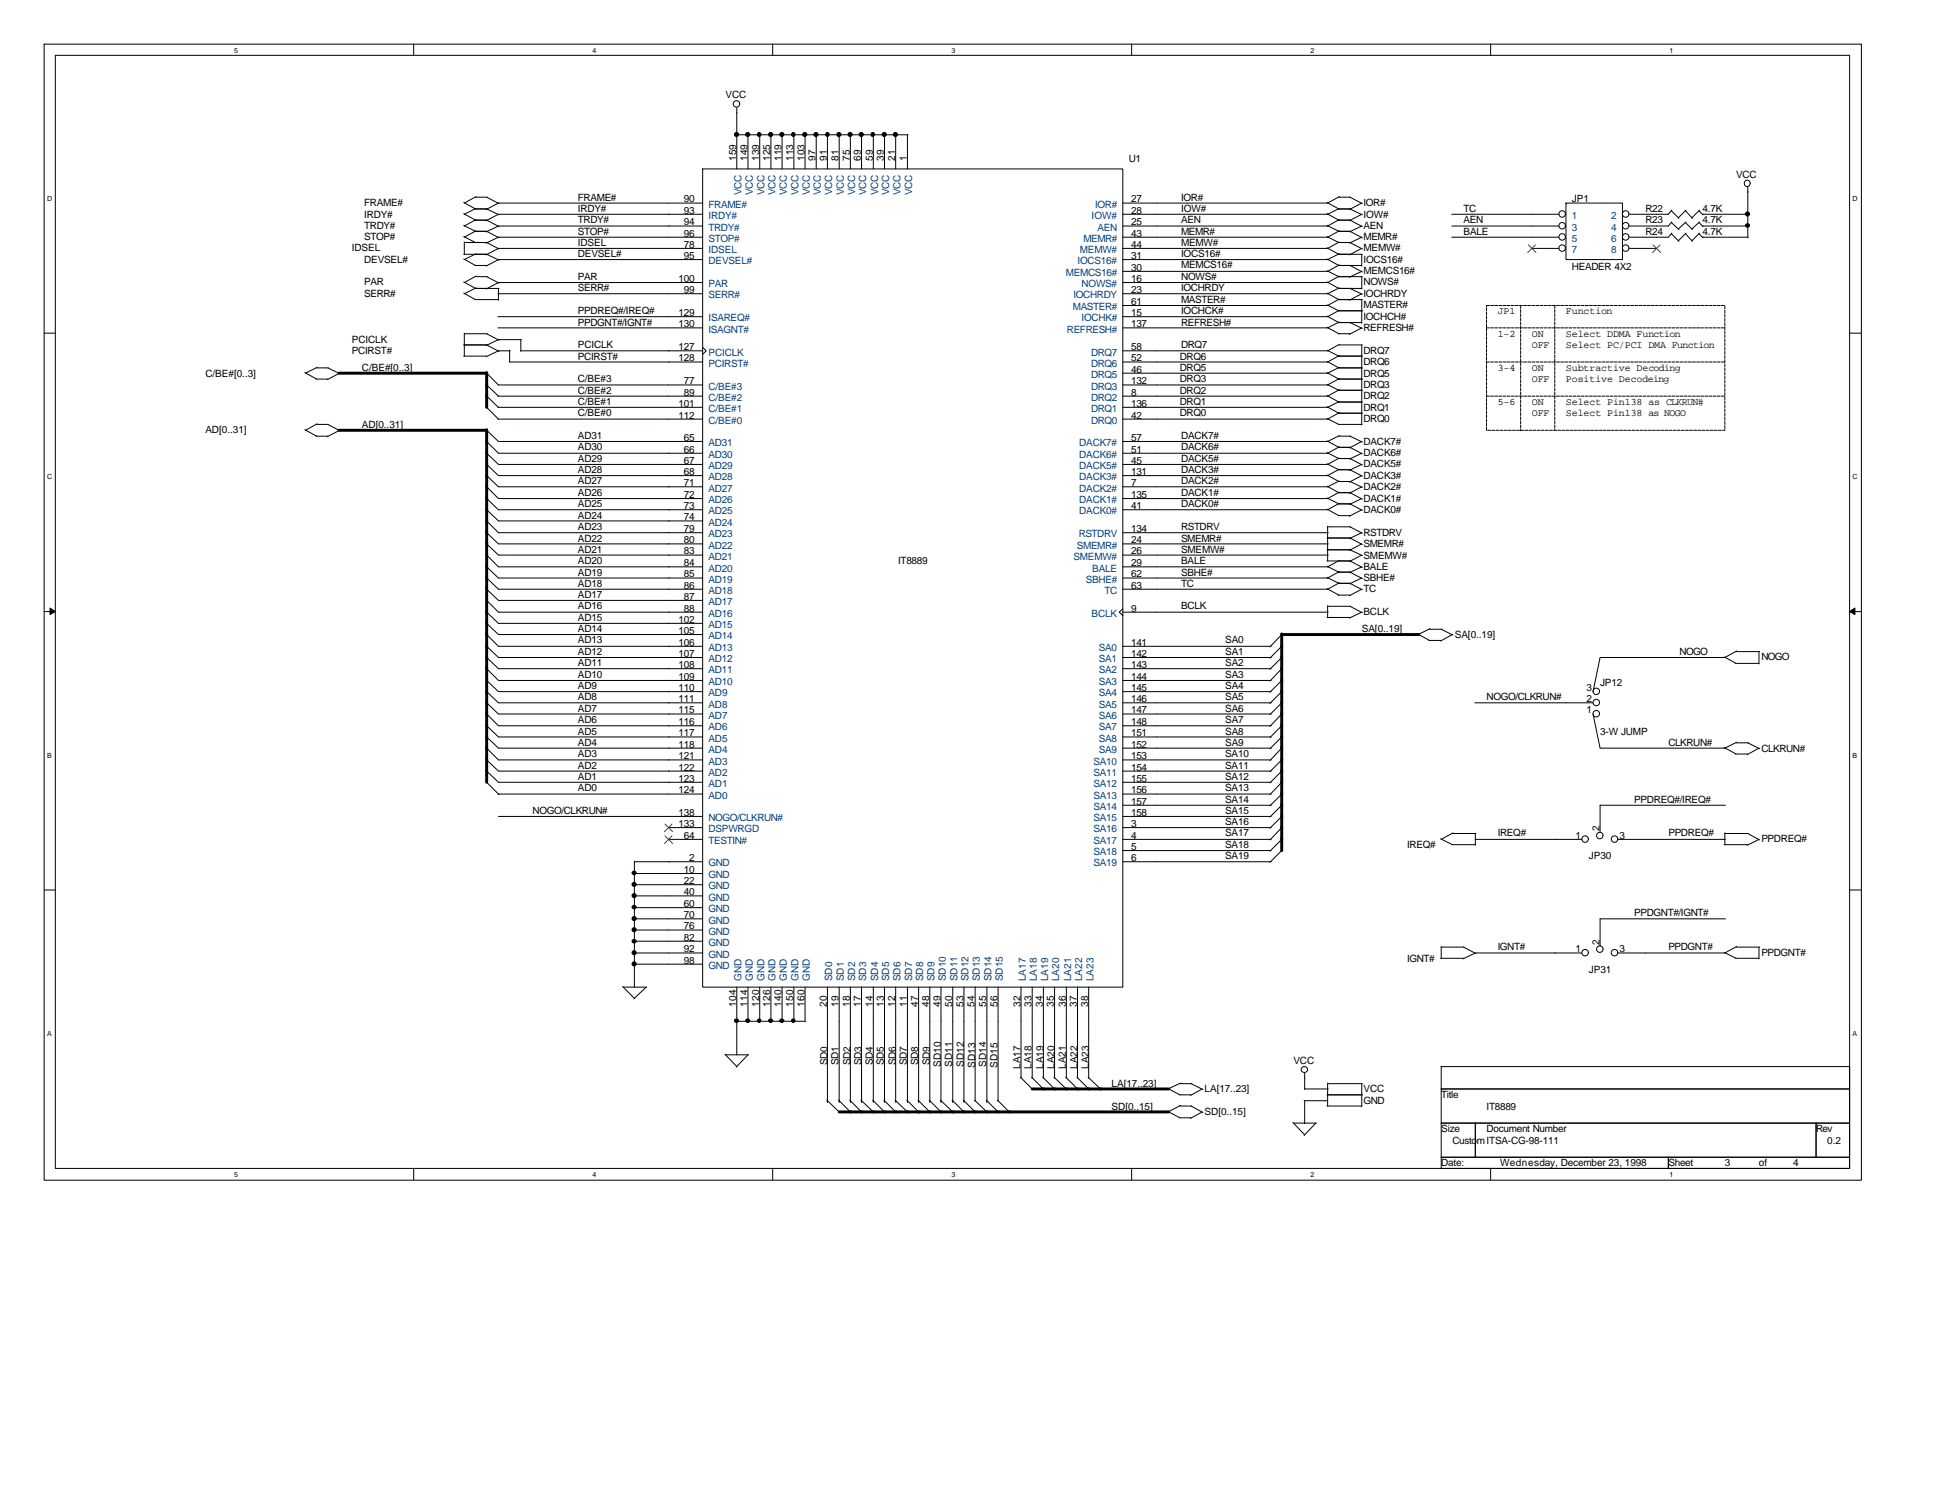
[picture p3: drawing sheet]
<svg xmlns="http://www.w3.org/2000/svg" width="279mm" height="216mm" viewBox="0 0 279 216" stroke-linecap="round" stroke-linejoin="round" font-family="sans-serif">
<g fill="none" stroke="#000" stroke-width=".14">
<path d="M6.3 6.3h261.5v163.5h-261.5zM8 8h258.1v160.1h-258.1zM59.5 6.3v1.7M106 15.5v8.8M106 19.4h24.6M106.4 14.9a.47 .47 0 0 0-.7-.4 .47 .47 0 0 0 0 .8 .47 .47 0 0 0 .7-.4M107.6 19.4v4.9M109.3 19.4v4.9M110.9 19.4v4.9M111.2 6.3v1.7M112.5 19.4v4.9M114.2 19.4v4.9"/>
<path d="M115.8 19.4v4.9M117.4 19.4v4.9M119 19.4v4.9M120.7 19.4v4.9M122.3 19.4v4.9M124 19.4v4.9M125.6 19.4v4.9M127.3 19.4v4.9M128.9 19.4v4.9M130.6 19.4v4.9M162.8 6.3v1.7M214.5 6.3v1.7"/>
<path d="M66.7 36.6h3.4M66.7 30.7l1.7 1M66.7 32.4l1.7 .9M66.7 37.3l1.7 .9M66.7 34l1.7 .9M66.7 29.1l1.7 1M66.8 34.9h3.3M66.8 34.8v1.8M68.3 30.1h1.8M68.3 31.7h1.8M68.3 33.3h1.8M68.3 38.2h1.7"/>
<path d="M68.4 28.4h1.7M68.4 39.8h1.7M68.5 30l-1.7 .8M68.5 31.6l-1.7 .9M68.5 36.5l-1.7 .8M68.5 39.7l-1.7 .9M68.5 33.2l-1.7 .9M68.5 28.3l-1.7 .9M70 30.1l1.8 .8M70 31.7l1.8 .9M70 36.6l1.8 .8M70 39.8l1.8 .9"/>
<path d="M70 33.3l1.8 .9M70 34.9l1.8 .9M70 28.4l1.8 .9M71.6 34.1h29.5M71.6 35.7h29.5M71.6 29.2h29.5M71.6 37.3h29.5M71.7 37.3l-1.8 1M71.7 34.1l-1.8 .9M71.7 35.7l-1.8 1M71.7 29.2l-1.8 .9M101.1 24.3h60.4v117.7h-60.4z"/>
<path d="M101.1 30.8h-29.4l-1.8 1M101.1 32.5h-29.4l-1.8 .9M161.5 30.8h29.6M161.5 32.5h29.6M161.5 34.1h29.6M161.5 35.7h29.6M161.5 29.2h29.6M161.5 37.3h29.6M161.5 39h29.6M190.9 29.1l1.7 1M190.9 30.7l1.7 1M190.9 32.4l1.7 .9"/>
<path d="M190.9 34l1.7 .9M190.9 35.6l1.7 1M190.9 37.3l1.7 .9M190.9 38.9l1.7 .9M192.5 30.1h1.8M192.5 31.7h1.8M192.5 33.3h1.8M192.5 34.9h1.8M192.5 36.6h3.5M192.5 38.2h3.4M192.5 39.8h3.5M192.6 28.4h1.7"/>
<path d="M192.7 28.3l-1.7 .9M192.7 30l-1.7 .8M192.7 31.6l-1.7 .9M192.7 33.2l-1.7 .9M192.7 34.8l-1.7 .9M192.7 36.5l-1.7 .8M192.7 38.1l-1.7 .9M192.7 39.7l-1.7 .9M194.2 28.4l1.8 .9M194.2 30.1l1.8 .8M194.2 31.7l1.8 .9M194.2 33.3l1.8 .9"/>
<path d="M194.2 34.9l1.8 .9M194.2 38.2l1.8 .9M195.9 29.2l-1.8 .9M195.9 30.8l-1.8 1M195.9 32.5l-1.8 .9M195.9 34.1l-1.8 .9M195.9 35.7l-1.8 1M195.9 36.6v1.7M195.9 39.8v1.8M195.9 39l-1.8 .9M208.9 30.8h15.4M208.9 32.5h15.4"/>
<path d="M208.9 34.1h15.4M220.4 35.7h3.9M225.2 30.7a.47 .47 0 0 0-.7-.3 .47 .47 0 0 0 0 .8 .47 .47 0 0 0 .7-.4M225.2 32.4a.47 .47 0 0 0-.7-.4 .47 .47 0 0 0 0 .8 .47 .47 0 0 0 .7-.3M225.2 34a.47 .47 0 0 0-.7-.3 .47 .47 0 0 0 0 .8 .47 .47 0 0 0 .7-.4M225.2 35.6a.47 .47 0 0 0-.7-.3 .47 .47 0 0 0 0 .8 .47 .47 0 0 0 .7-.4M225.3 29.2h8.1v8.1h-8.1zM234.4 30.7a.47 .47 0 0 0-.7-.3 .47 .47 0 0 0 0 .8 .47 .47 0 0 0 .7-.4M234.4 32.4a.47 .47 0 0 0-.7-.4 .47 .47 0 0 0 0 .8 .47 .47 0 0 0 .7-.3M234.4 34a.47 .47 0 0 0-.7-.3 .47 .47 0 0 0 0 .8 .47 .47 0 0 0 .7-.4M234.4 35.6a.47 .47 0 0 0-.7-.3 .47 .47 0 0 0 0 .8 .47 .47 0 0 0 .7-.4M234.4 35.7h3.9"/>
<path d="M240.5 30.3l1.1 1.1M240.5 32l1.1 1M240.5 33.6l1.1 1.1M240.5 30.2l-.5 .6h-5.6M240.5 31.9l-.5 .6h-5.6M240.5 33.5l-.5 .6h-5.6M242.5 30.3l1 1.1M242.5 32l1 1M242.5 33.6l1 1.1M242.6 30.2l-1.1 1.1M242.6 31.9l-1.1 1M242.6 33.5l-1.1 1.1"/>
<path d="M244.4 30.3l.6 .6M244.4 32l.6 .6M244.4 33.6l.6 .6M244.5 30.2l-1.1 1.1M244.5 31.9l-1.1 1M244.5 33.5l-1.1 1.1M244.9 30.8h6.6M244.9 32.5h6.6M244.9 34.1h6.6M251.5 26.9v7.2M251.8 26.3a.42 .42 0 0 0-.6-.3 .42 .42 0 0 0 0 .7 .42 .42 0 0 0 .6-.3M6.3 47.9h1.7"/>
<path d="M43.9 53.6l1.7 .9M45.5 54.5h1.7M45.6 52.9h1.6M45.6 52.8l-1.7 .9M47.2 52.9l1.7 .9M48.9 53.7l-1.8 .9M66.7 49.6h3.4M66.7 51.2h3.3M66.7 42.2l1.7 .9M66.7 40.6l1.7 .9M66.8 48h3.3M66.8 47.9v3.3"/>
<path d="M68.3 41.5h3.5M68.3 43.1h3.4M68.5 41.4l-1.7 .8M69.9 56.9l1.8 1.7M69.9 58.5l1.8 1.8M69.9 55.3l1.8 1.7M69.9 53.6l1.8 1.8M70 48l1.8 .9M70 49.6l1.8 .9M71.6 40.6h29.5M71.6 42.2h29.5M71.6 45.6h29.5"/>
<path d="M71.6 47.2h29.5M71.6 55.4h29.5M71.6 57h29.5M71.6 58.6h29.5M71.7 41.5v1.7M71.7 40.6l-1.8 1M73.3 50.4v1.7h27.8M73.4 50.5h-1.7l-1.8 .8M74.9 50.5h26.2M74.9 48.9v1.6M75 48.9h-3.3l-1.8 .8M101.1 50l.5 .5-.5 .5"/>
<path d="M161.5 40.6h29.6M161.5 42.2h29.6M161.5 43.9h29.6M161.5 45.6h29.6M161.5 47.2h29.6M161.5 50.5h29.6M161.5 52.1h29.6M161.5 53.7h29.6M161.5 55.4h29.6M161.5 57h29.6M161.5 58.6h29.6M190.9 47.1l1.7 .9"/>
<path d="M190.9 42.2l1.7 .9M190.9 43.9l1.7 .8M190.9 40.6l1.7 .9M190.9 50.4l1.7 .8M190.9 45.5l1.7 .9M190.9 52l1.7 .9M190.9 55.3l1.7 .8M190.9 56.9l1.7 .9M190.9 53.6l1.7 .9M190.9 58.5l1.7 .9M192.5 46.4h3.4M192.5 48h1.7"/>
<path d="M192.5 41.5h3.4M192.5 43.1h3.5M192.5 44.7h3.5M192.5 51.2h3.5M192.5 52.9h3.5M192.5 54.5h3.5M192.5 56.1h3.5M192.5 57.8h3.5M192.5 59.4h3.5M192.6 49.6h3.4M192.7 46.3l-1.7 .9M192.7 41.4l-1.7 .8"/>
<path d="M192.7 43l-1.7 .9M192.7 49.5l-1.7 1M192.7 44.6l-1.7 1M192.7 51.1l-1.7 1M192.7 54.4l-1.7 1M192.7 56l-1.7 1M192.7 59.4l-1.7 .9M192.7 52.8l-1.7 .9M192.7 57.7l-1.7 .9M194.2 46.4l1.8 .8M194.2 41.5l1.8 .8M195.9 47.2l-1.8 .9"/>
<path d="M195.9 42.2l-1.8 1M195.9 43.1v3.4M195.9 49.6v11.5M266.1 47.9h1.6M43.9 61.8l1.7 .9M45.5 62.7h1.7M45.6 61h1.6M45.6 61l-1.7 .9M47.2 61l1.7 1M48.9 61.9l-1.8 .9M69.9 61.8l1.8 1.7h29.4M69.9 63.4l1.8 1.8h29.4"/>
<path d="M69.9 65.1l1.8 1.7h29.4M69.9 66.7l1.8 1.7h29.4M69.9 68.3l1.8 1.7h29.4M69.9 69.9l1.8 1.8h29.4M69.9 71.6l1.8 1.7h29.4M69.9 74.8l1.8 1.8h29.4M69.9 76.5l1.8 1.7h29.4M69.9 78.1l1.8 1.7h29.4M69.9 79.8l1.8 1.7h29.4M69.9 73.2l1.8 1.7h29.4M71.6 60.3h29.5M161.5 60.3h29.6"/>
<path d="M161.5 63.5h29.6M161.5 65.2h29.6M161.5 66.8h29.6M161.5 68.4h29.6M161.5 70h29.6M161.5 71.7h29.6M161.5 73.3h29.6M161.5 76.6h29.6M161.5 78.2h29.6M161.5 79.8h29.6M190.9 65.1l1.7 .9M190.9 66.7l1.7 .9"/>
<path d="M190.9 68.3l1.7 1M190.9 71.6l1.7 .9M190.9 77.4h3.4M190.9 79.1h3.4M190.9 73.2l1.7 1M190.9 69.9l1.7 1M190.9 63.4l1.7 .9M190.9 60.2l1.7 .8M191 75.7v5M191 75.8h3.3M192.5 64.3h1.8M192.5 66h1.8"/>
<path d="M192.5 67.6h1.8M192.5 69.3h1.8M192.5 61h3.4M192.5 70.9h1.8M192.5 72.5h1.8M192.5 74.2h1.7M192.6 62.7h1.7M192.7 64.3l-1.7 .9M192.7 65.9l-1.7 .9M192.7 67.5l-1.7 .9M192.7 70.8l-1.7 .9M192.7 72.4l-1.7 .9"/>
<path d="M192.7 69.2l-1.7 .8M192.7 62.7l-1.7 .8M194.2 64.3l1.8 1M194.2 66l1.8 .9M194.2 67.6l1.8 .9M194.2 70.9l1.8 .9M194.2 77.4l1.8 .9M194.2 72.5l1.8 .9M194.2 69.3l1.8 .8M194.2 79.1l1.8 .8M194.2 75.8l1.8 .9M194.2 62.7l1.8 .9"/>
<path d="M195.9 65.2l-1.8 .8M195.9 66.8l-1.8 .8M195.9 68.4l-1.8 .9M195.9 71.7l-1.8 .9M195.9 78.2l-1.8 1M195.9 73.3l-1.8 1M195.9 70l-1.8 1M195.9 79.8l-1.8 1M195.9 76.6l-1.8 .9M195.9 63.5l-1.8 .9M6.3 88h1.7M69.9 99.4l1.8 1.7h29.4"/>
<path d="M69.9 81.4l1.8 1.7h29.4M69.9 83.1l1.8 1.7h29.4M69.9 91.2l1.8 1.8h29.4M69.9 92.9l1.8 1.7h29.4M69.9 94.5l1.8 1.7h29.4M69.9 96.1l1.8 1.8h29.4M69.9 97.8l1.8 1.7h29.4M69.9 89.6l1.8 1.7h29.4M69.9 88l1.8 1.7h29.4M69.9 86.3l1.8 1.8h29.4M69.9 84.7l1.8 1.7h29.4M161.5 87.5l-.5 .6 .5 .5"/>
<path d="M161.5 81.5h29.6M161.5 83.1h29.6M161.5 84.8h29.6M161.5 93h21.4M161.5 94.6h21.4M161.5 96.2h21.4M161.5 97.9h21.4M161.5 99.5h21.4M161.5 88.1h29.6M184.4 97.9l-1.7 1.7M184.4 93l-1.7 1.7M184.4 94.6l-1.7 1.7"/>
<path d="M184.4 99.5l-1.7 1.7M184.4 91.3l-1.7 1.7M184.4 96.2l-1.7 1.8M190.9 84.7l1.7 .9M190.9 88.8h3.3M190.9 83.1l1.7 .8M190.9 80.7h3.4M190.9 81.4l1.7 .9M191 87.1v1.7M191 87.2h3.3M192.5 83.9h1.8M192.5 85.6h1.7"/>
<path d="M192.5 82.3h1.8M192.7 83.8l-1.7 1M192.7 82.2l-1.7 .9M192.7 80.6l-1.7 .9M194.2 83.9l1.8 .9M194.2 87.2l1.8 .9M194.2 82.3l1.8 .9M194.2 80.7l1.8 .9M195.9 84.8l-1.8 .9M195.9 88.1l-1.8 .8M195.9 83.1l-1.8 .9M195.9 81.5l-1.8 .9"/>
<path d="M204 91.2l1.7 .9M205.6 92.1h1.7M205.7 90.5h1.7M205.7 90.4l-1.7 .9M207.3 90.5l1.7 .9M209 91.3l-1.7 .9M230.1 99.4a.47 .47 0 0 0-.7-.4 .47 .47 0 0 0 0 .8 .47 .47 0 0 0 .7-.4M248.1 94.5l1.7 .9M248.2 94.6h-18l-1 4.9M249.7 95.4h3.4M249.8 93.7h3.4M249.9 93.6l-1.7 1"/>
<path d="M253.1 93.7v1.8M266.1 88h1.6M69.9 101l1.8 1.7h29.4M69.9 102.6l1.8 1.8h29.4M69.9 104.3l1.8 1.7h29.4M69.9 105.9l1.8 1.7h29.4M69.9 107.5l1.8 1.8h29.4M69.9 109.2l1.8 1.7h29.4M69.9 110.8l1.8 1.7h29.4M70 112.5l1.8 1.8M71.6 114.2h29.5M71.7 117.4h29.4"/>
<path d="M96.2 119h4.9M161.5 101.1h21.4M161.5 102.7h21.4M161.5 104.4h21.4M161.5 106h21.4M161.5 107.6h21.4M161.5 109.3h21.4M161.5 110.9h21.4M161.5 112.5h21.4M161.5 114.2h21.4M161.5 115.8h21.4M161.5 117.4h21.4"/>
<path d="M161.5 119h21.4M184.4 102.7l-1.7 1.8M184.4 101.1l-1.7 1.7M184.4 115.8l-1.7 1.7M184.4 106l-1.7 1.7M184.4 112.5l-1.7 1.8M184.4 114.2l-1.7 1.7M184.4 119l-1.7 1.8M184.4 104.4l-1.7 1.7M184.4 109.3l-1.7 1.7M184.4 117.4l-1.7 1.7M184.4 107.6l-1.7 1.8"/>
<path d="M184.4 110.9l-1.7 1.7M209 119.9h3.3M209 119.8l-1.7 .9M212.2 101.1h17M212.3 119.9v1.7M229.2 102.7l1 4.9h18M230.1 102.6a.47 .47 0 0 0-.7-.4 .47 .47 0 0 0 0 .8 .47 .47 0 0 0 .7-.3M230.1 101a.47 .47 0 0 0-.7-.4 .47 .47 0 0 0 0 .8 .47 .47 0 0 0 .7-.4M248.1 107.5l1.7 1M248.2 119.9h3.3M248.2 119.8v1.7M248.2 115.8h-18v3.9"/>
<path d="M249.7 108.5h1.8M249.8 106.8h1.7M249.9 106.8l-1.7 .8M251.5 119.9l1.7 .9M251.5 106.8l1.7 .9M253.1 107.6l-1.7 .9M6.3 128h1.7M91.2 137.1h9.9M91.2 125.6h9.9M91.2 127.3h9.9M91.2 128.9h9.9M91.2 130.6h9.9"/>
<path d="M91.2 132.2h9.9M91.2 133.8h9.9M91.2 135.4h9.9M91.2 138.7h9.9M91.3 124h9.8M91.3 123.9v18.1M96.2 120.7h4.9M161.5 120.7h21.4M161.5 122.3h21.4M161.5 124h21.4M184.4 120.7l-1.7 1.7M184.4 122.3l-1.7 1.7"/>
<path d="M207.3 137.8h3.3M207.3 120.6l1.7 .9M207.3 136.2h3.4M207.3 136.1v1.7M208.9 121.5h3.4M210.6 136.2l1.7 1M212.3 120.7h15.3M227.6 137.1h-15.3l-1.8 .8M228.5 137a.47 .47 0 0 0-.7-.4 .47 .47 0 0 0 0 .8 .47 .47 0 0 0 .7-.4M228.5 120.6a.47 .47 0 0 0-.7-.3 .47 .47 0 0 0 0 .8 .47 .47 0 0 0 .7-.4M230.6 136.5a.47 .47 0 0 0-.7-.4 .47 .47 0 0 0 0 .8 .47 .47 0 0 0 .7-.4M230.6 120.1a.47 .47 0 0 0-.7-.3 .47 .47 0 0 0 0 .8 .47 .47 0 0 0 .7-.4"/>
<path d="M232.7 137a.47 .47 0 0 0-.7-.4 .47 .47 0 0 0 0 .8 .47 .47 0 0 0 .7-.4M232.7 120.6a.47 .47 0 0 0-.7-.3 .47 .47 0 0 0 0 .8 .47 .47 0 0 0 .7-.4M232.8 137.1h15.4M232.8 120.7h15.4M248.1 137l1.7 .8M248.1 121.5h3.4M248.2 132.2h-18v3.9M249.7 137.8h3.4M249.8 136.2h3.4M249.9 136.1l-1.7 1M253.1 136.2v1.7M253.1 120.7l-1.7 .9"/>
<path d="M266.1 128h1.6M89.6 141.9l1.7 1.7M89.7 142h3.3M93 142l-1.8 1.7M104.3 151.6l1.7 1.8M104.4 151.7h3.3M106 142v9.7M106 146.9h9.9M107.6 151.7l-1.7 1.8M107.6 142v4.9M109.3 142v4.9M110.9 142v4.9"/>
<path d="M112.5 142v4.9M114.2 142v4.9M115.8 142v4.9M119 158.2l1.7 1.7M119 142v16.6M120.6 158.2l1.7 1.7M120.7 142v16.6M122.3 158.2l1.7 1.7M122.3 142v16.6M123.9 158.2l1.7 1.7M124 142v16.6M125.6 158.2l1.7 1.7"/>
<path d="M125.6 142v16.6M127.2 158.2l1.7 1.7M127.3 142v16.6M128.8 158.2l1.8 1.7M128.9 142v16.6M130.5 158.2l1.7 1.7M130.6 142v16.6M132.1 158.2l1.7 1.7M132.2 142v16.6M133.7 158.2l1.7 1.7M133.8 142v16.6M135.3 158.2l1.8 1.7"/>
<path d="M135.4 142v16.6M137 158.2l1.7 1.7M137.1 142v16.6M138.6 158.2l1.7 1.7M138.7 142v16.6M140.2 158.2l1.8 1.7M140.3 142v16.4M141.9 158.2l1.7 1.7M142 142v16.6M143.5 158.2l1.7 1.7M143.6 142v16.4M146.8 154.9l1.7 1.7"/>
<path d="M146.9 142v13.1M148.4 154.9l1.7 1.7M148.5 142v13.1M150 154.9l1.7 1.7M150.1 142v13.1M151.6 154.9l1.8 1.7M151.7 142v13.1M153.3 154.9l1.7 1.7M153.4 142v13.1M154.9 154.9l1.7 1.7M155 142v13.1M156.5 154.9l1.8 1.7"/>
<path d="M156.6 142v13.1M168 156.5l1.8 1M168 159.9l1.8 .9M169.7 157.5h1.7M169.8 159.1h1.6M169.8 155.9h1.6M169.8 155.8l-1.7 .8M169.8 159l-1.7 .9M171.4 155.9l1.7 .8M171.4 159.1l1.7 .9M173 156.6l-1.7 1M173 159.9l-1.7 1"/>
<path d="M187.6 158.3h3.4M187.7 154.3v2.4M187.7 158.3v3.3M187.7 156.6h3.4M190.9 157.5h5.1M190.9 159.1h5M191 155.8v3.3M191 155.9h5M195.9 155.9v3.3M207.3 153.4h58.8v3.2h-58.8zM207.3 156.6h58.8v4.9h-58.8zM59.5 168.1v1.6"/>
<path d="M111.2 168.1v1.6M162.8 168.1v1.6M169.7 160.8h1.7M186 161.5l1.7 1.7M186.1 161.5h3.3M189.3 161.5l-1.7 1.8M207.3 161.5h5v5h-5zM207.3 166.5h32.7v1.6h-32.7zM212.3 161.5h49v5h-49zM214.5 168.1v1.6M240 166.5h26.1v1.6h-26.1zM261.3 161.5h4.8v5h-4.8z"/>
<circle cx="187.7" cy="153.8" r=".45"/>
</g>
<g fill="#000" stroke="#000" stroke-width=".14">
<path d="M7.2 87.5l.8 .5-.8 .4z" fill-rule="evenodd"/>
<path d="M266.1 88l.8-.5v.9z" fill-rule="evenodd"/>
</g>
<path d="M213.9 47.2h34.3M213.9 52.1h34.3M213.9 57h34.3M213.9 43.9h34.3v18h-34.3v-18M218.8 43.9v18.1M223.7 43.9v18" fill="none" stroke="#000" stroke-width=".14" stroke-dasharray=".4 .2"/>
<path d="M219.9 35.2l1.1 1.1M220.9 35.2l-1.1 1.1M237.8 35.2l1.1 1.1M238.8 35.2l-1.1 1.1M95.7 118.5l1.1 1.1M96.7 118.5l-1.1 1.1M95.7 120.2l1.1 1.1M96.7 120.2l-1.1 1.1" fill="none" stroke="#804000" stroke-width=".14"/>
<path d="M48.8 53.7h21.2M70 53.6v5M48.8 61.9h21.2M70 61.8v50.7M184.4 91.2v31.1M184.4 91.3h19.7M120.7 159.9h47.4M148.5 156.6h19.6" fill="none" stroke="#000" stroke-width=".42"/>
<g fill="#000" stroke="#000" stroke-width=".14">
<circle cx="106" cy="19.3" r=".3"/>
<circle cx="107.6" cy="19.3" r=".3"/>
<circle cx="109.2" cy="19.4" r=".27"/>
<circle cx="110.9" cy="19.3" r=".3"/>
<circle cx="112.5" cy="19.3" r=".3"/>
<circle cx="114.1" cy="19.4" r=".27"/>
<circle cx="115.8" cy="19.3" r=".3"/>
<circle cx="117.4" cy="19.3" r=".3"/>
<circle cx="119" cy="19.4" r=".27"/>
<circle cx="120.7" cy="19.3" r=".3"/>
<circle cx="122.3" cy="19.3" r=".3"/>
<circle cx="123.9" cy="19.3" r=".3"/>
<circle cx="125.6" cy="19.4" r=".27"/>
<circle cx="127.2" cy="19.3" r=".3"/>
<circle cx="128.8" cy="19.3" r=".3"/>
<circle cx="251.4" cy="30.8" r=".3"/>
<circle cx="251.4" cy="32.4" r=".28"/>
<circle cx="91.2" cy="127.2" r=".3"/>
<circle cx="91.2" cy="132.1" r=".3"/>
<circle cx="91.2" cy="137" r=".3"/>
<circle cx="91.2" cy="138.6" r=".3"/>
<circle cx="91.2" cy="133.7" r=".3"/>
<circle cx="91.2" cy="128.8" r=".3"/>
<circle cx="91.2" cy="130.5" r=".28"/>
<circle cx="91.2" cy="135.4" r=".28"/>
<circle cx="91.2" cy="125.6" r=".28"/>
<circle cx="106" cy="146.8" r=".28"/>
<circle cx="107.6" cy="146.8" r=".28"/>
<circle cx="109.2" cy="146.8" r=".25"/>
<circle cx="110.9" cy="146.8" r=".28"/>
<circle cx="112.5" cy="146.8" r=".28"/>
<circle cx="114.1" cy="146.8" r=".25"/>
</g>
<g font-size="1.4">
<text x="104.4" y="14.1">VCC</text>
<text x="105.9" y="23.1" transform="rotate(-90 105.9 23.1)">159</text>
<text x="107.5" y="23.1" transform="rotate(-90 107.5 23.1)">149</text>
<text x="109.2" y="23.1" transform="rotate(-90 109.2 23.1)">139</text>
<text x="110.8" y="23.1" transform="rotate(-90 110.8 23.1)">125</text>
<text x="112.4" y="23.1" transform="rotate(-90 112.4 23.1)">119</text>
<text x="114.1" y="23.1" transform="rotate(-90 114.1 23.1)">113</text>
<text x="115.7" y="23.1" transform="rotate(-90 115.7 23.1)">103</text>
<text x="117.3" y="23.1" transform="rotate(-90 117.3 23.1)">97</text>
<text x="119" y="23.1" transform="rotate(-90 119 23.1)">91</text>
<text x="120.6" y="23.1" transform="rotate(-90 120.6 23.1)">81</text>
<text x="122.3" y="23.1" transform="rotate(-90 122.3 23.1)">75</text>
<text x="123.9" y="23.1" transform="rotate(-90 123.9 23.1)">69</text>
<text x="125.6" y="23.1" transform="rotate(-90 125.6 23.1)">59</text>
<text x="127.2" y="23.1" transform="rotate(-90 127.2 23.1)">39</text>
<text x="128.8" y="23.1" transform="rotate(-90 128.8 23.1)">21</text>
<text x="130.5" y="23.1" transform="rotate(-90 130.5 23.1)">1</text>
<text x="162.4" y="23.3">U1</text>
<text x="52.4" y="29.6">FRAME#</text>
<text x="83.1" y="28.9">FRAME#</text>
<text x="98.4" y="29.1">90</text>
<text x="162.7" y="29.1">27</text>
<text x="169.9" y="28.9">IOR#</text>
<text x="196.2" y="29.6">IOR#</text>
<text x="226.1" y="29">JP1</text>
<text x="249.8" y="25.6">VCC</text>
<text x="52.4" y="31.3">IRDY#</text>
<text x="52.4" y="32.9">TRDY#</text>
<text x="52.4" y="34.5">STOP#</text>
<text x="83.1" y="33.8">STOP#</text>
<text x="83.1" y="35.4">IDSEL</text>
<text x="83.1" y="32.1">TRDY#</text>
<text x="83.1" y="30.5">IRDY#</text>
<text x="98.4" y="30.7">93</text>
<text x="98.4" y="32.4">94</text>
<text x="98.4" y="34">96</text>
<text x="98.4" y="35.6">78</text>
<text x="162.7" y="30.7">28</text>
<text x="162.7" y="32.4">25</text>
<text x="162.7" y="34">43</text>
<text x="162.7" y="35.6">44</text>
<text x="169.9" y="33.8">MEMR#</text>
<text x="169.9" y="32.1">AEN</text>
<text x="169.9" y="35.4">MEMW#</text>
<text x="169.9" y="30.5">IOW#</text>
<text x="196.2" y="31.3">IOW#</text>
<text x="196.2" y="32.9">AEN</text>
<text x="196.2" y="34.5">MEMR#</text>
<text x="210.6" y="30.5">TC</text>
<text x="210.6" y="32.1">AEN</text>
<text x="210.6" y="33.8">BALE</text>
<text x="236.7" y="30.5">R22</text>
<text x="236.7" y="32.1">R23</text>
<text x="236.7" y="33.8">R24</text>
<text x="244.9" y="30.5">4.7K</text>
<text x="244.9" y="32.1">4.7K</text>
<text x="244.9" y="33.8">4.7K</text>
<text x="50.6" y="36.2">IDSEL</text>
<text x="52.4" y="37.8">DEVSEL#</text>
<text x="52.4" y="41.1">PAR</text>
<text x="83.1" y="40.3">PAR</text>
<text x="83.1" y="41.9">SERR#</text>
<text x="83.1" y="37">DEVSEL#</text>
<text x="97.6" y="40.6">100</text>
<text x="98.4" y="37.3">95</text>
<text x="162.7" y="37.3">31</text>
<text x="162.7" y="38.9">30</text>
<text x="162.7" y="40.6">16</text>
<text x="169.9" y="37">IOCS16#</text>
<text x="169.9" y="40.3">NOWS#</text>
<text x="169.9" y="38.6">MEMCS16#</text>
<text x="169.9" y="41.9">IOCHRDY</text>
<text x="196.2" y="36.2">MEMW#</text>
<text x="196.2" y="37.8">IOCS16#</text>
<text x="196.2" y="39.5">MEMCS16#</text>
<text x="196.2" y="41.1">NOWS#</text>
<text x="226.1" y="38.8">HEADER 4X2</text>
<text x="52.4" y="42.8">SERR#</text>
<text x="83.1" y="46.8">PPDGNT#/IGNT#</text>
<text x="83.1" y="45.2">PPDREQ#/IREQ#</text>
<text x="97.6" y="45.5">129</text>
<text x="97.6" y="47.1">130</text>
<text x="98.4" y="42.2">99</text>
<text x="162.7" y="42.2">23</text>
<text x="162.7" y="43.9">61</text>
<text x="162.7" y="45.5">15</text>
<text x="162.7" y="47.1">137</text>
<text x="169.9" y="45.2">IOCHCK#</text>
<text x="169.9" y="46.8">REFRESH#</text>
<text x="169.9" y="43.5">MASTER#</text>
<text x="196.2" y="47.7">REFRESH#</text>
<text x="196.2" y="42.8">IOCHRDY</text>
<text x="196.2" y="44.4">MASTER#</text>
<text x="196.2" y="46">IOCHCH#</text>
<text x="215.5" y="45.2">JP1</text>
<text x="225.3" y="45.2">Function</text>
<text x="50.6" y="49.3">PCICLK</text>
<text x="50.6" y="50.9">PCIRST#</text>
<text x="52.1" y="53.3">C/BE#[0..3]</text>
<text x="83.1" y="50.1">PCICLK</text>
<text x="83.1" y="51.7">PCIRST#</text>
<text x="97.6" y="50.4">127</text>
<text x="97.6" y="52">128</text>
<text x="162.7" y="50.4">58</text>
<text x="162.7" y="52">52</text>
<text x="162.7" y="53.6">46</text>
<text x="169.8" y="53.3">DRQ5</text>
<text x="169.8" y="51.7">DRQ6</text>
<text x="169.9" y="50.1">DRQ7</text>
<text x="196.2" y="50.9">DRQ7</text>
<text x="196.2" y="52.5">DRQ6</text>
<text x="215.5" y="48.4">1-2</text>
<text x="215.5" y="53.3">3-4</text>
<text x="220.4" y="53.3">ON</text>
<text x="220.4" y="48.4">ON</text>
<text x="220.4" y="50.1">OFF</text>
<text x="225.3" y="48.4">Select DDMA Function</text>
<text x="225.3" y="50.1">Select PC/PCI DMA Function</text>
<text x="225.3" y="53.3">Subtractive Decoding</text>
<text x="29.5" y="54.2">C/BE#[0..3]</text>
<text x="83.1" y="58.3">C/BE#1</text>
<text x="83.1" y="56.6">C/BE#2</text>
<text x="83.1" y="54.9">C/BE#3</text>
<text x="83.1" y="59.9">C/BE#0</text>
<text x="97.6" y="58.5">101</text>
<text x="98.4" y="56.9">89</text>
<text x="98.4" y="55.3">77</text>
<text x="162.7" y="55.3">132</text>
<text x="162.7" y="56.9">8</text>
<text x="162.7" y="58.5">136</text>
<text x="169.8" y="54.9">DRQ3</text>
<text x="169.8" y="56.6">DRQ2</text>
<text x="169.8" y="58.3">DRQ1</text>
<text x="169.8" y="59.9">DRQ0</text>
<text x="196.2" y="55.8">DRQ3</text>
<text x="196.2" y="57.4">DRQ2</text>
<text x="196.2" y="54.2">DRQ5</text>
<text x="196.2" y="59.1">DRQ1</text>
<text x="215.5" y="58.3">5-6</text>
<text x="220.4" y="58.3">ON</text>
<text x="220.4" y="59.9">OFF</text>
<text x="220.4" y="54.9">OFF</text>
<text x="225.3" y="54.9">Positive Decodeing</text>
<text x="225.3" y="58.3">Select Pin138 as CLKRUN#</text>
<text x="225.3" y="59.9">Select Pin138 as NOGO</text>
<text x="29.5" y="62.3">AD[0..31]</text>
<text x="52.1" y="61.6">AD[0..31]</text>
<text x="83.1" y="64.8">AD30</text>
<text x="83.1" y="63.2">AD31</text>
<text x="97.6" y="60.2">112</text>
<text x="98.4" y="65.1">66</text>
<text x="98.4" y="63.4">65</text>
<text x="162.7" y="60.2">42</text>
<text x="162.7" y="63.4">57</text>
<text x="162.7" y="65.1">51</text>
<text x="169.9" y="64.8">DACK6#</text>
<text x="169.9" y="63.2">DACK7#</text>
<text x="196.2" y="65.6">DACK6#</text>
<text x="196.2" y="64">DACK7#</text>
<text x="196.2" y="60.7">DRQ0</text>
<text x="83.1" y="69.7">AD27</text>
<text x="83.1" y="68.1">AD28</text>
<text x="83.1" y="71.3">AD26</text>
<text x="83.1" y="66.5">AD29</text>
<text x="98.4" y="71.6">72</text>
<text x="98.4" y="69.9">71</text>
<text x="98.4" y="68.3">68</text>
<text x="98.4" y="66.7">67</text>
<text x="162.7" y="66.7">45</text>
<text x="162.7" y="68.3">131</text>
<text x="162.7" y="69.9">7</text>
<text x="162.7" y="71.6">135</text>
<text x="169.9" y="68.1">DACK3#</text>
<text x="169.9" y="71.3">DACK1#</text>
<text x="169.9" y="69.7">DACK2#</text>
<text x="169.9" y="66.5">DACK5#</text>
<text x="196.2" y="67.2">DACK5#</text>
<text x="196.2" y="68.8">DACK3#</text>
<text x="196.2" y="70.5">DACK2#</text>
<text x="83.1" y="76.2">AD23</text>
<text x="83.1" y="74.6">AD24</text>
<text x="83.1" y="77.9">AD22</text>
<text x="83.1" y="73">AD25</text>
<text x="98.4" y="76.5">79</text>
<text x="98.4" y="74.8">74</text>
<text x="98.4" y="73.2">73</text>
<text x="162.7" y="73.2">41</text>
<text x="162.7" y="76.5">134</text>
<text x="169.9" y="73">DACK0#</text>
<text x="169.9" y="77.9">SMEMR#</text>
<text x="169.9" y="76.2">RSTDRV</text>
<text x="196.2" y="72.1">DACK1#</text>
<text x="196.2" y="73.7">DACK0#</text>
<text x="196.2" y="77">RSTDRV</text>
<text x="83.1" y="81.1">AD20</text>
<text x="83.1" y="79.5">AD21</text>
<text x="83.1" y="82.8">AD19</text>
<text x="98.4" y="83.1">85</text>
<text x="98.4" y="81.4">84</text>
<text x="98.4" y="79.8">83</text>
<text x="98.4" y="78.1">80</text>
<text x="129.2" y="81.1">IT8889</text>
<text x="162.7" y="78.1">24</text>
<text x="162.7" y="79.8">26</text>
<text x="162.7" y="81.4">29</text>
<text x="162.7" y="83.1">62</text>
<text x="169.9" y="81.1">BALE</text>
<text x="169.9" y="79.5">SMEMW#</text>
<text x="169.9" y="82.8">SBHE#</text>
<text x="196.2" y="78.7">SMEMR#</text>
<text x="196.2" y="83.6">SBHE#</text>
<text x="196.2" y="80.3">SMEMW#</text>
<text x="196.2" y="82">BALE</text>
<text x="83.1" y="89.3">AD15</text>
<text x="83.1" y="84.4">AD18</text>
<text x="83.1" y="87.6">AD16</text>
<text x="83.1" y="86">AD17</text>
<text x="97.6" y="89.6">102</text>
<text x="98.4" y="88">88</text>
<text x="98.4" y="86.3">87</text>
<text x="98.4" y="84.7">86</text>
<text x="162.7" y="84.7">63</text>
<text x="162.7" y="88">9</text>
<text x="169.9" y="87.6">BCLK</text>
<text x="169.9" y="84.4">TC</text>
<text x="196.2" y="85.2">TC</text>
<text x="196.2" y="88.5">BCLK</text>
<text x="83.1" y="95.8">AD11</text>
<text x="83.1" y="90.9">AD14</text>
<text x="83.1" y="94.2">AD12</text>
<text x="83.1" y="92.5">AD13</text>
<text x="97.6" y="94.5">107</text>
<text x="97.6" y="92.9">106</text>
<text x="97.6" y="91.2">105</text>
<text x="162.7" y="92.9">141</text>
<text x="162.7" y="94.5">142</text>
<text x="176.3" y="92.5">SA0</text>
<text x="176.3" y="95.8">SA2</text>
<text x="176.3" y="94.2">SA1</text>
<text x="195.9" y="90.9">SA[0..19]</text>
<text x="209.3" y="91.8">SA[0..19]</text>
<text x="241.6" y="94.2">NOGO</text>
<text x="253.4" y="95">NOGO</text>
<text x="83.1" y="99.1">AD9</text>
<text x="83.1" y="97.5">AD10</text>
<text x="83.1" y="100.8">AD8</text>
<text x="97.6" y="101">111</text>
<text x="97.6" y="99.4">110</text>
<text x="97.6" y="97.8">109</text>
<text x="97.6" y="96.1">108</text>
<text x="162.7" y="96.1">143</text>
<text x="162.7" y="97.8">144</text>
<text x="162.7" y="99.4">145</text>
<text x="162.7" y="101">146</text>
<text x="176.3" y="100.8">SA5</text>
<text x="176.3" y="99.1">SA4</text>
<text x="176.3" y="97.5">SA3</text>
<text x="213.9" y="100.8">NOGO/CLKRUN#</text>
<text x="228.3" y="99.4">3</text>
<text x="228.3" y="101">2</text>
<text x="230.2" y="98.6">JP12</text>
<text x="83.1" y="107.3">AD4</text>
<text x="83.1" y="105.7">AD5</text>
<text x="83.1" y="104">AD6</text>
<text x="83.1" y="102.4">AD7</text>
<text x="97.6" y="107.5">118</text>
<text x="97.6" y="105.9">117</text>
<text x="97.6" y="104.3">116</text>
<text x="97.6" y="102.6">115</text>
<text x="162.7" y="102.6">147</text>
<text x="162.7" y="104.3">148</text>
<text x="162.7" y="105.9">151</text>
<text x="162.7" y="107.5">152</text>
<text x="176.3" y="107.3">SA9</text>
<text x="176.3" y="102.4">SA6</text>
<text x="176.3" y="104">SA7</text>
<text x="176.3" y="105.7">SA8</text>
<text x="228.3" y="102.6">1</text>
<text x="230.2" y="105.7">3-W JUMP</text>
<text x="240" y="107.3">CLKRUN#</text>
<text x="83.1" y="110.6">AD2</text>
<text x="83.1" y="112.2">AD1</text>
<text x="83.1" y="113.8">AD0</text>
<text x="83.1" y="108.9">AD3</text>
<text x="97.6" y="112.4">123</text>
<text x="97.6" y="110.8">122</text>
<text x="97.6" y="109.2">121</text>
<text x="162.7" y="109.2">153</text>
<text x="162.7" y="110.8">154</text>
<text x="162.7" y="112.4">155</text>
<text x="176.3" y="113.8">SA13</text>
<text x="176.3" y="110.6">SA11</text>
<text x="176.3" y="112.2">SA12</text>
<text x="176.3" y="108.9">SA10</text>
<text x="253.4" y="108.1">CLKRUN#</text>
<text x="76.6" y="117.1">NOGO/CLKRUN#</text>
<text x="97.6" y="114.1">124</text>
<text x="97.6" y="117.3">138</text>
<text x="97.6" y="119">133</text>
<text x="162.7" y="114.1">156</text>
<text x="162.7" y="115.7">157</text>
<text x="162.7" y="117.3">158</text>
<text x="162.7" y="119">3</text>
<text x="176.3" y="115.5">SA14</text>
<text x="176.3" y="118.7">SA16</text>
<text x="176.3" y="117.1">SA15</text>
<text x="230.1" y="119.5" transform="rotate(-90 230.1 119.5)">2</text>
<text x="235.1" y="115.5">PPDREQ#/IREQ#</text>
<text x="98.4" y="120.6">64</text>
<text x="98.4" y="125.6">10</text>
<text x="99.1" y="123.9">2</text>
<text x="162.7" y="120.6">4</text>
<text x="162.7" y="122.3">5</text>
<text x="162.7" y="123.9">6</text>
<text x="176.3" y="120.3">SA17</text>
<text x="176.3" y="123.6">SA19</text>
<text x="176.3" y="122">SA18</text>
<text x="202.4" y="122">IREQ#</text>
<text x="215.5" y="120.3">IREQ#</text>
<text x="226.7" y="120.6">1</text>
<text x="228.6" y="123.6">JP30</text>
<text x="233" y="120.6">3</text>
<text x="240" y="120.3">PPDREQ#</text>
<text x="253.4" y="121.2">PPDREQ#</text>
<text x="98.4" y="127.2">22</text>
<text x="98.4" y="128.8">40</text>
<text x="98.4" y="130.5">60</text>
<text x="235.1" y="131.8">PPDGNT#/IGNT#</text>
<text x="98.4" y="132.1">70</text>
<text x="98.4" y="133.7">76</text>
<text x="98.4" y="135.3">82</text>
<text x="98.4" y="137">92</text>
<text x="215.5" y="136.7">IGNT#</text>
<text x="226.7" y="137">1</text>
<text x="230.1" y="135.9" transform="rotate(-90 230.1 135.9)">2</text>
<text x="233" y="137">3</text>
<text x="240" y="136.7">PPDGNT#</text>
<text x="253.4" y="137.5">PPDGNT#</text>
<text x="98.4" y="138.6">98</text>
<text x="202.4" y="138.3">IGNT#</text>
<text x="228.6" y="140">JP31</text>
<text x="105.9" y="144.8" transform="rotate(-90 105.9 144.8)">104</text>
<text x="107.5" y="144.8" transform="rotate(-90 107.5 144.8)">114</text>
<text x="109.2" y="144.8" transform="rotate(-90 109.2 144.8)">120</text>
<text x="110.8" y="144.8" transform="rotate(-90 110.8 144.8)">126</text>
<text x="112.4" y="144.8" transform="rotate(-90 112.4 144.8)">140</text>
<text x="114.1" y="144.8" transform="rotate(-90 114.1 144.8)">150</text>
<text x="115.7" y="144.8" transform="rotate(-90 115.7 144.8)">160</text>
<text x="119" y="144.8" transform="rotate(-90 119 144.8)">20</text>
<text x="120.6" y="144.8" transform="rotate(-90 120.6 144.8)">19</text>
<text x="122.3" y="144.8" transform="rotate(-90 122.3 144.8)">18</text>
<text x="123.9" y="144.8" transform="rotate(-90 123.9 144.8)">17</text>
<text x="125.6" y="144.8" transform="rotate(-90 125.6 144.8)">14</text>
<text x="127.2" y="144.8" transform="rotate(-90 127.2 144.8)">13</text>
<text x="128.8" y="144.8" transform="rotate(-90 128.8 144.8)">12</text>
<text x="130.5" y="144.8" transform="rotate(-90 130.5 144.8)">11</text>
<text x="132.1" y="144.8" transform="rotate(-90 132.1 144.8)">47</text>
<text x="133.7" y="144.8" transform="rotate(-90 133.7 144.8)">48</text>
<text x="135.3" y="144.8" transform="rotate(-90 135.3 144.8)">49</text>
<text x="137" y="144.8" transform="rotate(-90 137 144.8)">50</text>
<text x="138.6" y="144.8" transform="rotate(-90 138.6 144.8)">53</text>
<text x="140.2" y="144.8" transform="rotate(-90 140.2 144.8)">54</text>
<text x="141.9" y="144.8" transform="rotate(-90 141.9 144.8)">55</text>
<text x="143.5" y="144.8" transform="rotate(-90 143.5 144.8)">56</text>
<text x="146.8" y="144.8" transform="rotate(-90 146.8 144.8)">32</text>
<text x="148.4" y="144.8" transform="rotate(-90 148.4 144.8)">33</text>
<text x="150" y="144.8" transform="rotate(-90 150 144.8)">34</text>
<text x="151.6" y="144.8" transform="rotate(-90 151.6 144.8)">35</text>
<text x="153.3" y="144.8" transform="rotate(-90 153.3 144.8)">36</text>
<text x="154.9" y="144.8" transform="rotate(-90 154.9 144.8)">37</text>
<text x="156.5" y="144.8" transform="rotate(-90 156.5 144.8)">38</text>
<text x="119" y="153.2" transform="rotate(-90 119 153.2)">SD0</text>
<text x="120.6" y="153.2" transform="rotate(-90 120.6 153.2)">SD1</text>
<text x="122.3" y="153.2" transform="rotate(-90 122.3 153.2)">SD2</text>
<text x="124" y="153.2" transform="rotate(-90 124 153.2)">SD3</text>
<text x="125.6" y="153.2" transform="rotate(-90 125.6 153.2)">SD4</text>
<text x="127.2" y="153.2" transform="rotate(-90 127.2 153.2)">SD5</text>
<text x="128.9" y="153.2" transform="rotate(-90 128.9 153.2)">SD6</text>
<text x="130.5" y="153.2" transform="rotate(-90 130.5 153.2)">SD7</text>
<text x="132.1" y="153.2" transform="rotate(-90 132.1 153.2)">SD8</text>
<text x="133.8" y="153.2" transform="rotate(-90 133.8 153.2)">SD9</text>
<text x="135.4" y="153.4" transform="rotate(-90 135.4 153.4)">SD10</text>
<text x="137" y="153.4" transform="rotate(-90 137 153.4)">SD11</text>
<text x="138.7" y="153.4" transform="rotate(-90 138.7 153.4)">SD12</text>
<text x="140.3" y="153.6" transform="rotate(-90 140.3 153.6)">SD13</text>
<text x="141.9" y="153.4" transform="rotate(-90 141.9 153.4)">SD14</text>
<text x="143.5" y="153.6" transform="rotate(-90 143.5 153.6)">SD15</text>
<text x="146.8" y="153.8" transform="rotate(-90 146.8 153.8)">LA17</text>
<text x="148.4" y="153.8" transform="rotate(-90 148.4 153.8)">LA18</text>
<text x="150.1" y="153.8" transform="rotate(-90 150.1 153.8)">LA19</text>
<text x="151.7" y="153.8" transform="rotate(-90 151.7 153.8)">LA20</text>
<text x="153.3" y="153.8" transform="rotate(-90 153.3 153.8)">LA21</text>
<text x="155" y="153.8" transform="rotate(-90 155 153.8)">LA22</text>
<text x="156.6" y="153.8" transform="rotate(-90 156.6 153.8)">LA23</text>
<text x="186.1" y="153">VCC</text>
<text x="159.9" y="159.6">SD[0..15]</text>
<text x="159.9" y="156.3">LA[17..23]</text>
<text x="173.3" y="157.1">LA[17..23]</text>
<text x="173.3" y="160.4">SD[0..15]</text>
<text x="196.2" y="158.8">GND</text>
<text x="196.2" y="157.1">VCC</text>
<text x="207.3" y="157.9">Title</text>
<text x="213.9" y="159.6">IT8889</text>
<text x="207.3" y="162.8">Size</text>
<text x="207.3" y="167.7">Date:</text>
<text x="209" y="164.5">CustomITSA-CG-98-111</text>
<text x="213.9" y="162.8">Document Number</text>
<text x="215.8" y="167.7">Wednesday, December 23, 1998</text>
<text x="240" y="167.7">Sheet</text>
<text x="248.2" y="167.7">3</text>
<text x="253.1" y="167.7">of</text>
<text x="258" y="167.7">4</text>
<text x="261.3" y="162.8">Rev</text>
<text x="262.9" y="164.5">0.2</text>
</g>
<g font-size="1.4" fill="#004080">
<text x="101.9" y="29.9">FRAME#</text>
<text x="106.7" y="28.1" transform="rotate(-90 106.7 28.1)">VCC</text>
<text x="108.3" y="28.1" transform="rotate(-90 108.3 28.1)">VCC</text>
<text x="110" y="28.1" transform="rotate(-90 110 28.1)">VCC</text>
<text x="111.6" y="28.1" transform="rotate(-90 111.6 28.1)">VCC</text>
<text x="113.2" y="28.1" transform="rotate(-90 113.2 28.1)">VCC</text>
<text x="114.9" y="28.1" transform="rotate(-90 114.9 28.1)">VCC</text>
<text x="116.5" y="28.1" transform="rotate(-90 116.5 28.1)">VCC</text>
<text x="118.1" y="28.1" transform="rotate(-90 118.1 28.1)">VCC</text>
<text x="119.7" y="28.1" transform="rotate(-90 119.7 28.1)">VCC</text>
<text x="121.4" y="28.1" transform="rotate(-90 121.4 28.1)">VCC</text>
<text x="123" y="28.1" transform="rotate(-90 123 28.1)">VCC</text>
<text x="124.6" y="28.1" transform="rotate(-90 124.6 28.1)">VCC</text>
<text x="126.3" y="28.1" transform="rotate(-90 126.3 28.1)">VCC</text>
<text x="127.9" y="28.1" transform="rotate(-90 127.9 28.1)">VCC</text>
<text x="129.5" y="28.1" transform="rotate(-90 129.5 28.1)">VCC</text>
<text x="131.2" y="28.1" transform="rotate(-90 131.2 28.1)">VCC</text>
<text x="157.6" y="29.9">IOR#</text>
<text x="101.9" y="31.5">IRDY#</text>
<text x="101.9" y="33.2">TRDY#</text>
<text x="101.9" y="34.8">STOP#</text>
<text x="155.9" y="34.8">MEMR#</text>
<text x="157.1" y="31.5">IOW#</text>
<text x="157.9" y="33.2">AEN</text>
<text x="226.1" y="31.5">1</text>
<text x="226.1" y="33.2">3</text>
<text x="226.1" y="34.8">5</text>
<text x="231.8" y="31.5">2</text>
<text x="231.8" y="33.2">4</text>
<text x="231.8" y="34.8">6</text>
<text x="101.9" y="36.4">IDSEL</text>
<text x="101.9" y="38">DEVSEL#</text>
<text x="101.9" y="41.3">PAR</text>
<text x="153.3" y="39.7">MEMCS16#</text>
<text x="155" y="38">IOCS16#</text>
<text x="155.4" y="36.4">MEMW#</text>
<text x="155.6" y="41.3">NOWS#</text>
<text x="226.1" y="36.4">7</text>
<text x="231.8" y="36.4">8</text>
<text x="101.9" y="42.9">SERR#</text>
<text x="101.9" y="46.2">ISAREQ#</text>
<text x="101.9" y="47.8">ISAGNT#</text>
<text x="153.5" y="47.8">REFRESH#</text>
<text x="154.3" y="44.6">MASTER#</text>
<text x="154.4" y="42.9">IOCHRDY</text>
<text x="155.6" y="46.2">IOCHK#</text>
<text x="101.9" y="51.1">PCICLK</text>
<text x="101.9" y="52.7">PCIRST#</text>
<text x="157" y="51.1">DRQ7</text>
<text x="157" y="52.7">DRQ6</text>
<text x="101.9" y="59.3">C/BE#1</text>
<text x="101.9" y="57.7">C/BE#2</text>
<text x="101.9" y="56">C/BE#3</text>
<text x="157" y="54.4">DRQ5</text>
<text x="157" y="56">DRQ3</text>
<text x="157" y="57.7">DRQ2</text>
<text x="157" y="59.3">DRQ1</text>
<text x="101.9" y="61">C/BE#0</text>
<text x="101.9" y="65.9">AD30</text>
<text x="101.9" y="64.2">AD31</text>
<text x="155.3" y="64.2">DACK7#</text>
<text x="155.3" y="65.9">DACK6#</text>
<text x="157" y="61">DRQ0</text>
<text x="101.9" y="70.7">AD27</text>
<text x="101.9" y="69.1">AD28</text>
<text x="101.9" y="67.5">AD29</text>
<text x="155.3" y="67.5">DACK5#</text>
<text x="155.3" y="69.1">DACK3#</text>
<text x="155.3" y="70.7">DACK2#</text>
<text x="101.9" y="77.3">AD23</text>
<text x="101.9" y="75.6">AD24</text>
<text x="101.9" y="74">AD25</text>
<text x="101.9" y="72.4">AD26</text>
<text x="155.2" y="77.3">RSTDRV</text>
<text x="155.3" y="72.4">DACK1#</text>
<text x="155.3" y="74">DACK0#</text>
<text x="101.9" y="83.8">AD19</text>
<text x="101.9" y="82.2">AD20</text>
<text x="101.9" y="80.5">AD21</text>
<text x="101.9" y="78.9">AD22</text>
<text x="154.4" y="80.5">SMEMW#</text>
<text x="154.9" y="78.9">SMEMR#</text>
<text x="156.2" y="83.8">SBHE#</text>
<text x="157.1" y="82.2">BALE</text>
<text x="101.9" y="88.7">AD16</text>
<text x="101.9" y="87">AD17</text>
<text x="101.9" y="85.4">AD18</text>
<text x="157.1" y="88.7">BCLK</text>
<text x="158.9" y="85.4">TC</text>
<text x="101.9" y="95.2">AD12</text>
<text x="101.9" y="93.6">AD13</text>
<text x="101.9" y="91.9">AD14</text>
<text x="101.9" y="90.3">AD15</text>
<text x="158.1" y="93.6">SA0</text>
<text x="158.1" y="95.2">SA1</text>
<text x="101.9" y="101.8">AD8</text>
<text x="101.9" y="100.2">AD9</text>
<text x="101.9" y="98.6">AD10</text>
<text x="101.9" y="96.9">AD11</text>
<text x="158.1" y="96.9">SA2</text>
<text x="158.1" y="98.6">SA3</text>
<text x="158.1" y="100.2">SA4</text>
<text x="158.1" y="101.8">SA5</text>
<text x="101.9" y="106.7">AD5</text>
<text x="101.9" y="105.1">AD6</text>
<text x="101.9" y="103.4">AD7</text>
<text x="158.1" y="103.4">SA6</text>
<text x="158.1" y="105.1">SA7</text>
<text x="158.1" y="106.7">SA8</text>
<text x="101.9" y="113.2">AD1</text>
<text x="101.9" y="111.6">AD2</text>
<text x="101.9" y="110">AD3</text>
<text x="101.9" y="108.3">AD4</text>
<text x="157.3" y="110">SA10</text>
<text x="157.3" y="111.6">SA11</text>
<text x="157.3" y="113.2">SA12</text>
<text x="158.1" y="108.3">SA9</text>
<text x="101.9" y="114.9">AD0</text>
<text x="101.9" y="118.1">NOGO/CLKRUN#</text>
<text x="101.9" y="119.7">DSPWRGD</text>
<text x="157.3" y="114.9">SA13</text>
<text x="157.3" y="116.5">SA14</text>
<text x="157.3" y="118.1">SA15</text>
<text x="157.3" y="119.7">SA16</text>
<text x="101.9" y="121.4">TESTIN#</text>
<text x="101.9" y="124.6">GND</text>
<text x="157.3" y="121.4">SA17</text>
<text x="157.3" y="123">SA18</text>
<text x="157.3" y="124.6">SA19</text>
<text x="101.9" y="126.3">GND</text>
<text x="101.9" y="127.9">GND</text>
<text x="101.9" y="129.5">GND</text>
<text x="101.9" y="131.2">GND</text>
<text x="101.9" y="132.8">GND</text>
<text x="101.9" y="134.5">GND</text>
<text x="101.9" y="136.1">GND</text>
<text x="101.9" y="137.8">GND</text>
<text x="101.9" y="139.4">GND</text>
<text x="106.7" y="141.1" transform="rotate(-90 106.7 141.1)">GND</text>
<text x="108.3" y="141.1" transform="rotate(-90 108.3 141.1)">GND</text>
<text x="110" y="141.1" transform="rotate(-90 110 141.1)">GND</text>
<text x="111.6" y="141.1" transform="rotate(-90 111.6 141.1)">GND</text>
<text x="113.2" y="141.1" transform="rotate(-90 113.2 141.1)">GND</text>
<text x="114.9" y="141.1" transform="rotate(-90 114.9 141.1)">GND</text>
<text x="116.5" y="141.1" transform="rotate(-90 116.5 141.1)">GND</text>
<text x="119.7" y="141.1" transform="rotate(-90 119.7 141.1)">SD0</text>
<text x="121.4" y="141.1" transform="rotate(-90 121.4 141.1)">SD1</text>
<text x="123" y="141.1" transform="rotate(-90 123 141.1)">SD2</text>
<text x="124.6" y="141.1" transform="rotate(-90 124.6 141.1)">SD3</text>
<text x="126.3" y="141.1" transform="rotate(-90 126.3 141.1)">SD4</text>
<text x="127.9" y="141.1" transform="rotate(-90 127.9 141.1)">SD5</text>
<text x="129.5" y="141.1" transform="rotate(-90 129.5 141.1)">SD6</text>
<text x="131.2" y="141.1" transform="rotate(-90 131.2 141.1)">SD7</text>
<text x="132.8" y="141.1" transform="rotate(-90 132.8 141.1)">SD8</text>
<text x="134.5" y="141.1" transform="rotate(-90 134.5 141.1)">SD9</text>
<text x="136.1" y="141.1" transform="rotate(-90 136.1 141.1)">SD10</text>
<text x="137.8" y="141.1" transform="rotate(-90 137.8 141.1)">SD11</text>
<text x="139.4" y="141.1" transform="rotate(-90 139.4 141.1)">SD12</text>
<text x="141" y="141.1" transform="rotate(-90 141 141.1)">SD13</text>
<text x="142.7" y="141.1" transform="rotate(-90 142.7 141.1)">SD14</text>
<text x="144.3" y="141.1" transform="rotate(-90 144.3 141.1)">SD15</text>
<text x="147.6" y="141.1" transform="rotate(-90 147.6 141.1)">LA17</text>
<text x="149.2" y="141.1" transform="rotate(-90 149.2 141.1)">LA18</text>
<text x="150.8" y="141.1" transform="rotate(-90 150.8 141.1)">LA19</text>
<text x="152.4" y="141.1" transform="rotate(-90 152.4 141.1)">LA20</text>
<text x="154.1" y="141.1" transform="rotate(-90 154.1 141.1)">LA21</text>
<text x="155.7" y="141.1" transform="rotate(-90 155.7 141.1)">LA22</text>
<text x="157.3" y="141.1" transform="rotate(-90 157.3 141.1)">LA23</text>
</g>
<g font-size="1">
<text x="33.7" y="7.6">5</text>
<text x="85.3" y="7.6">4</text>
<text x="136.9" y="7.6">3</text>
<text x="188.6" y="7.6">2</text>
<text x="240.2" y="7.6">1</text>
<text x="6.8" y="29">D</text>
<text x="266.5" y="29">D</text>
<text x="6.8" y="68.9">C</text>
<text x="266.5" y="68.9">C</text>
<text x="6.8" y="109">B</text>
<text x="266.5" y="109">B</text>
<text x="6.8" y="149">A</text>
<text x="266.5" y="149">A</text>
<text x="33.7" y="169.3">5</text>
<text x="85.3" y="169.3">4</text>
<text x="136.9" y="169.3">3</text>
<text x="188.6" y="169.3">2</text>
<text x="240.2" y="169.3">1</text>
</g>
</svg>
